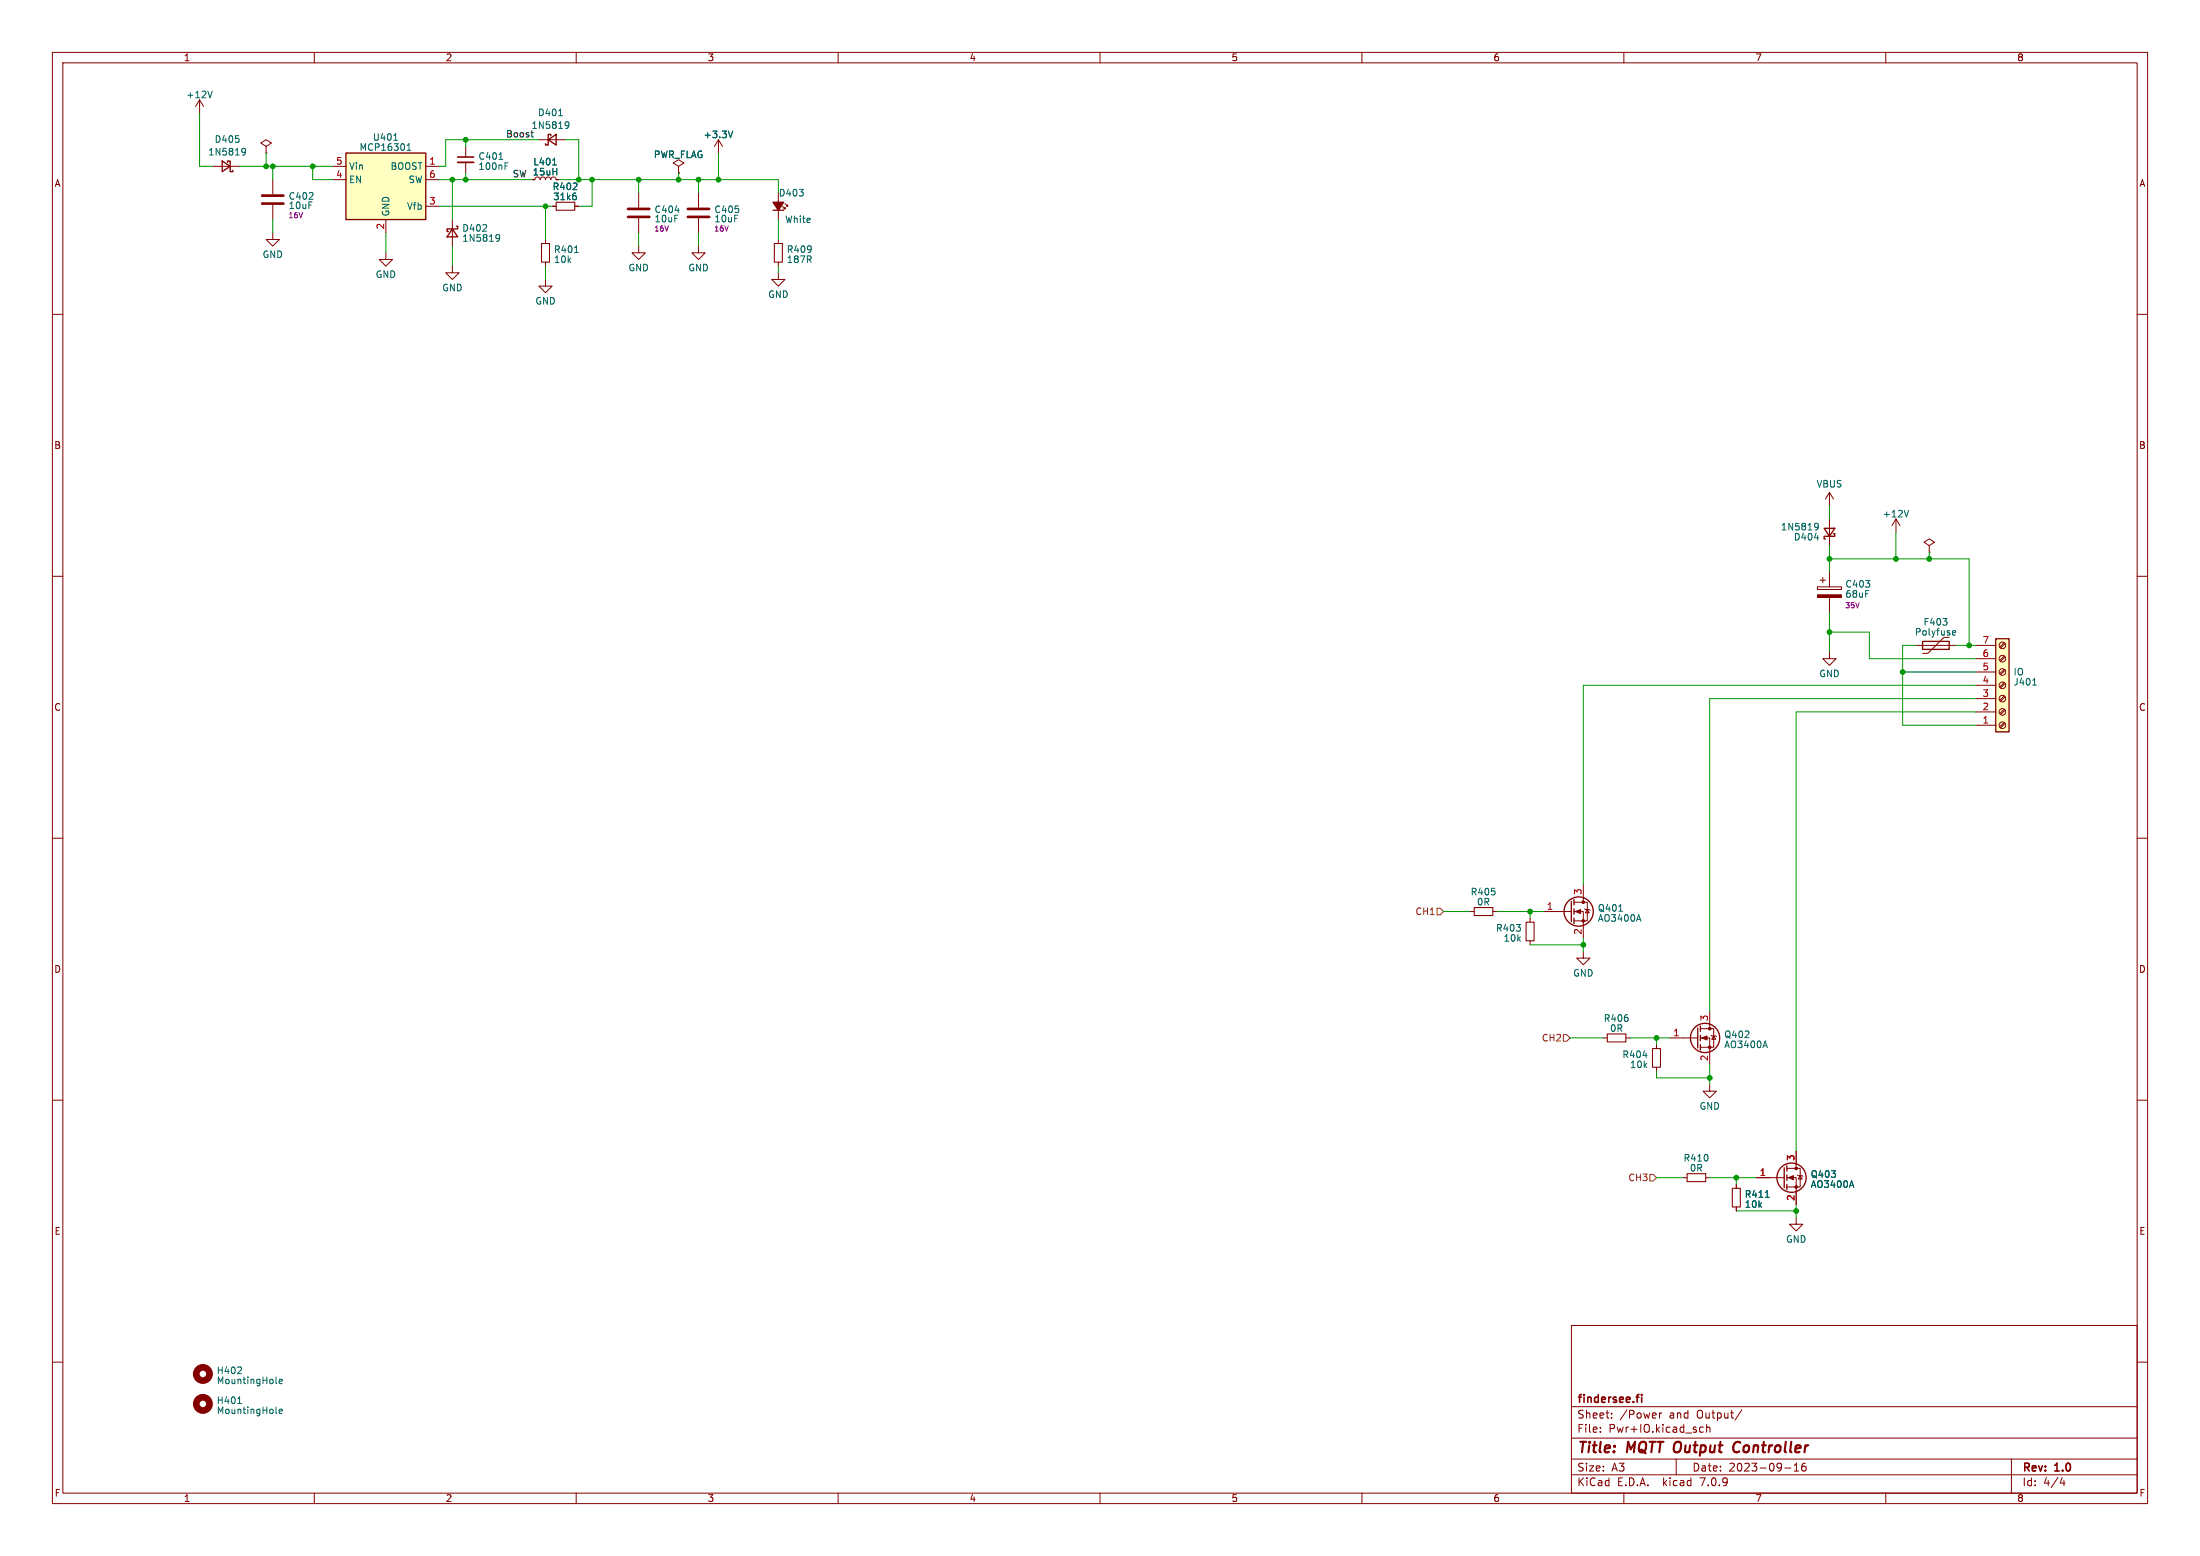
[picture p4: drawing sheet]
<svg xmlns="http://www.w3.org/2000/svg" width="420mm" height="297mm" viewBox="0 0 420 297" stroke-linecap="round" stroke-linejoin="round" font-family="sans-serif">
<g fill="none" stroke="#840000" stroke-width=".19">
<path d="M10 10h400v277h-400zM12 12h396v273h-396zM38.1 19.1l-.8 1.2M38.1 19.1v2.5M38.1 19.1l.8 1.2M60 10v2M110 10v2M160 10v2M210 10v2M260 10v2M310 10v2M360 10v2"/>
<path d="M40.6 31.8h5.1M50.8 27.9l1-.6-1-.6-1 .6 1 .6v1.3M50.8 29.2h.1M52.1 34.3v2.8M52.1 39.1v2.8M63.5 31.8h2.5M63.5 34.3h2.5M81.3 31.8h2.5M81.3 39.4h2.5M81.3 34.3h2.5M88.9 27.9v2.1M88.9 31v2"/>
<path d="M102.9 26.7h5M105.4 39.4h.8M106.2 34.3h.5M109.7 39.4h.8M121.9 36.8v2.8M129.5 31.8l1.1-.7-1.1-.6-1 .6 1 .7v1.2M129.5 33h.1M133.3 36.8v2.8M137.2 26.7l-.8 1.2M137.2 26.7v2.5M137.2 26.7l.7 1.2M148.6 36.8v5.1"/>
<path d="M149.4 39.4l.5 .5v-.3v.3h-.3M149.9 38.9l.5 .5v-.3v.3h-.3M10 60h2M52.1 44.5v1.2h1.2l-1.2 1.3-1.3-1.3h1.3M73.7 48.3v1.2h1.2l-1.2 1.3-1.3-1.3h1.3M73.7 41.9v2.6M86.4 50.8v1.3h1.2l-1.2 1.2-1.3-1.2h1.3M86.4 41.9v5.1M104.1 53.3v1.3h1.3l-1.3 1.3-1.2-1.3h1.2M104.1 45.7v.8M104.1 50v.8M121.9 47v1.3h1.3l-1.3 1.2-1.3-1.2h1.3"/>
<path d="M121.9 41.7v2.8M133.3 47v1.3h1.3l-1.3 1.2-1.2-1.2h1.2M133.3 41.7v2.8M148.6 52.1v1.2h1.3l-1.3 1.3-1.3-1.3h1.3M148.6 45.7v.8M148.6 50v.8M408 60h2M349.2 94v2.5M349.2 99.1v5M349.2 94l-.7 1.3M349.2 94l.8 1.3M361.9 99.1l-.7 1.2"/>
<path d="M361.9 99.1v2.5M361.9 99.1l.8 1.2M10 110h2M347 112h4.5v.5h-4.5zM347.5 110.7h1M348 110.2v1.1M349.2 109.2v2.8M349.2 114v2.8M368.3 104.1l1-.6-1-.6-1 .6 1 .6v1.3M368.3 105.4h.1M408 110h2M349.2 124.5v1.2h1.3l-1.3 1.3-1.2-1.3h1.2"/>
<path d="M365.8 123.2h7.6M372.1 121.7h-1l-3.1 3h-1M377.2 138.4h3.8M377.2 135.9h3.8M377.2 133.4h3.8M377.2 130.8h3.8M377.2 128.3h3.8M377.2 125.7h3.8M377.2 123.2h3.8M382.6 122.7l-.9 .8M382.6 125.2l-.9 .9M382.6 127.8l-.9 .8"/>
<path d="M382.6 130.3l-.9 .8M382.6 132.8l-.9 .9M382.6 135.4l-.9 .8M382.6 137.9l-.9 .9M382.8 122.9l-.9 .8M382.8 125.4l-.9 .8M382.8 127.9l-.9 .9M382.8 130.5l-.9 .8M382.8 133l-.9 .9M382.8 135.6l-.9 .8M382.8 138.1l-.9 .8M10 160h2"/>
<path d="M408 160h2M280.7 174h.7M285 174h.7M292.1 175.3v.7M292.1 179.6v.7M294.6 174h5.4M300.5 174h1.8v5.1M300.5 172.2h2.5v3.6h-2.5M302.3 168.9v3.3M302.5 173.5l1 .2M303 173.6l.4 .6h-.8zM302.3 181.6v1.3h1.2l-1.2 1.3-1.3-1.3h1.3"/>
<path d="M306.1 198.1h.7M310.4 198.1h.7M316.2 199.4v.8M318.8 198.1h5.3M324.6 198.1h1.8v5.1M324.6 196.3h2.6v3.6h-2.6M326.4 193v3.3M326.6 197.6l1.1 .3M327.2 197.7l.3 .7h-.7zM10 210h2M316.2 203.7v.8M326.4 207v1.3h1.3l-1.3 1.3-1.3-1.3h1.3"/>
<path d="M342.9 219.7v3.3M408 210h2M321.3 224.8h.8M325.6 224.8h.8M331.5 226.1v.7M331.5 230.4v.7M335.3 224.8h5.3M341.1 224.8h1.8v5.1M341.1 223h2.6v3.6h-2.6M342.9 232.4v1.3h1.3l-1.3 1.2-1.3-1.2h1.3M343.2 224.3l1 .2M343.7 224.4l.3 .6h-.7z"/>
<path d="M10 260h2M300 253h108v32h-108zM408 260h2M300 278.5h108M300 274.5h108M300 268.5h108M305.5 273.2v.2M305.5 272.5v.1M307.7 270.5v.2M307.7 269.8v.1M316.8 269.7v1M317.2 269.7l-.3 .1-.1 .2"/>
<path d="M320 278.5v3M324.5 273.2l.2 .2 .5-.1M325.2 272.5l-.5-.1-.2 .1M325.8 272.5l.2-.1 .4 .1v.9M325.8 271.9v1.5M332.5 269.1l-1.3 1.9M342.5 279.7l.4-.4v1.5M344.7 279.3a.59 .59 0 0 0-.8 .6v.6l.2 .2 .4 .1 .2-.2 .1-.5-.1-.2h-.5l-.3 .2M384 278.5v6.5M60 285v2M110 285v2M160 285v2"/>
<path d="M210 285v2M260 285v2M300 281.5h108M310 285v2M340.7 280.2h1.2M342.5 280.8h.9M360 285v2M393.7 282l-.4 1.1h.9M394 282.6v1"/>
<circle cx="382.3" cy="125.7" r=".63"/>
<circle cx="382.3" cy="128.3" r=".63"/>
<circle cx="382.3" cy="133.3" r=".63"/>
<circle cx="382.3" cy="135.9" r=".63"/>
<circle cx="382.3" cy="138.4" r=".63"/>
<circle cx="382.3" cy="123.2" r=".63"/>
<circle cx="382.3" cy="130.8" r=".63"/>
</g>
<path d="M331.9 275.2a1.07 1.07 0 0 0-1 .8 1.07 1.07 0 0 0 .5 1.2l.5-.1" fill="none" stroke="#840000" stroke-width=".4"/>
<path d="M87.4 30h3M312.3 266.7h.6M312.9 266.2l-.3 .1M313.4 266.2v.1M313.4 266.7v1" fill="none" stroke="#840000" stroke-width=".3"/>
<path d="M106.2 38.6h3.5v1.5h-3.5zM103.4 46.5h1.5v3.5h-1.5zM147.8 46.5h1.6v3.5h-1.6zM281.4 173.2h3.6v1.6h-3.6zM291.3 176h1.6v3.6h-1.6zM306.8 197.4h3.6v1.5h-3.6zM315.5 200.2h1.5v3.5h-1.5zM322.1 224h3.5v1.6h-3.5zM330.7 226.8h1.5v3.6h-1.5z" fill="none" stroke="#840000" stroke-width=".2"/>
<g fill="none" stroke="#006464" stroke-width=".19">
<path d="M40.5 17.4l-.4 1.3M46.3 28.4l.3-.1 .3 .3a.84 .84 0 0 1-.4 1h-.2M46.9 28.9l-.3 .2-.3-.1M75.2 26.8h.7M77.7 28.7h.7M77.7 27.8l.4-.4v1.3M95.3 30.4h.7M96.4 31.7h.4M96.4 31.1h.6M105.5 31.5h.7M106.6 22.1h.8M108 23.3l.4-.1 .2 .3a.84 .84 0 0 1-.4 1h-.2"/>
<path d="M108.6 23.8l-.2 .2h-.4M109.8 37.3l.2 .3v.3l-.2 .2M139.9 25l-.4 1.3M94.8 44.8h.3l.3 .2a.84 .84 0 0 1-.4 1.1h-.2M95.4 45.3l-.3 .3-.3-.1M109.7 48.2h.7M128.9 40.2h.8M346.5 99.9h.4l.2 .2v.8l-.2 .2-.4 .1M364.4 97.4l-.5 1.3M346.4 102.7h.8M347.1 100.4l-.2 .3-.4-.1M372.7 121l.2 .2h.4"/>
<path d="M372.7 120.6l.2-.2h.3l.1 .2v.1l-.6 .1M388 130.8h.8M309 173.9h.8M312.8 174.6l.5 1.2M337 198.7l.4 1.3M313.7 201.4h.7M337 228.5h.7M353.5 225.4l.4 1.2M45.3 262.2h.8M45.4 267.9h.7M46 261v.5M52.7 263.9l.2 .2"/>
<path d="M52.7 269.6l.2 .2M53.3 263.7l.6-.1-.1-.3h-.3l-.2 .1 .1 .7h.4M53.3 269.4l.6-.1-.1-.3h-.3l-.2 .2 .1 .6h.4"/>
</g>
<g fill="#ffffc2" stroke="#ffffc2" stroke-width=".19">
<path d="M66 29.2h15.3v12.7h-15.3z"/>
<path d="M381 121.9h2.5v17.8h-2.5z"/>
</g>
<g fill="none" stroke="#840000" stroke-width=".25">
<path d="M42.4 30.7l1.5 1.1-1.5 1zM43.4 31v-.3h.5v2.1h.5v-.3M66 29.2h15.3v12.7h-15.3zM104.6 26.7l1.6-1v2zM105.2 25.9v-.2h-.6v2h-.5v-.3M86.4 43.7l1 1.5h-2.1zM87.1 43.2h.3v.5h-2.1v.5h.3M147.6 40.1h2M348.2 100.8h2.1l-1.1 1.6zM350 101.9h.3v.5h-2.1v.5h.3M367 122.4h5.1v1.6h-5.1zM381 121.9h2.5v17.8h-2.5z"/>
<path d="M300 172.1v3.8M300.5 171.7v1M300.5 173.5v1M300.5 175.3v1M324.1 196.2v3.8M324.6 195.8v1.1M324.6 197.6v1M324.6 199.4v1M340.6 222.9v3.8M341.1 222.5v1M341.1 224.3v1M341.1 226.1v1"/>
<circle cx="301.4" cy="174" r="2.79"/>
<circle cx="325.5" cy="198.1" r="2.79"/>
<circle cx="342" cy="224.8" r="2.79"/>
</g>
<path d="M50 38.9h4.1M50 37.3h4.1M119.9 39.9h4.1M131.3 39.9h4.1M119.9 41.4h4.1M131.3 41.4h4.1" fill="none" stroke="#840000" stroke-width=".51"/>
<path d="M147.6 38.6h2l-1 1.5z" fill="#840000" stroke="#840000" stroke-width=".25"/>
<g fill="#840000" stroke="#840000" stroke-width=".19">
<path d="M341.4 224.8l1-.4v.8z"/>
<path d="M347 113.5h4.5v.5h-4.5z"/>
<path d="M324.9 198.1l1-.4v.8z"/>
<path d="M300.7 174l1.1-.4v.8z"/>
<circle cx="342.9" cy="226.6" r=".25"/>
<circle cx="342.9" cy="223" r=".25"/>
<circle cx="326.4" cy="199.9" r=".25"/>
<circle cx="326.4" cy="196.3" r=".25"/>
<circle cx="302.3" cy="175.8" r=".25"/>
<circle cx="302.3" cy="172.2" r=".25"/>
</g>
<path d="M87.4 31h3" fill="none" stroke="#840000" stroke-width=".33"/>
<g fill="none" stroke="#840000" stroke-width="1.3">
<circle cx="38.7" cy="262.3" r="1.27"/>
<circle cx="38.7" cy="268" r="1.27"/>
</g>
<path d="M274.3 173.4h.7l.6 .6-.6 .6h-.7zM298.4 197.5h.7l.6 .6-.6 .7h-.7zM315 224.2h.6l.6 .6-.6 .6h-.6z" fill="none" stroke="#725600" stroke-width=".19"/>
<path d="M101.6 26.1l.2 .1" fill="none" stroke="#0f0f0f" stroke-width=".19"/>
<g fill="none" stroke="#009600" stroke-width=".19">
<path d="M38.1 21.6v10.2h2.5M45.7 31.8h17.8M50.8 29.2v2.6M52.1 31.8v2.5M59.7 31.8v2.5h3.8M83.8 34.3h17.8M83.8 39.4h21.6M86.4 34.3v7.6M88.9 26.7v1.2M88.9 33v1.3M102.9 26.7h-17.8v5.1h-1.3M104.1 39.4v6.3"/>
<path d="M106.7 34.3h41.9v2.5M107.9 26.7h2.6v7.6M113 34.3v5.1h-2.5M121.9 34.3v2.5M129.5 33v1.3M133.3 34.3v2.5M137.2 29.2v5.1M52.1 41.9v2.6M73.7 44.5v3.8M86.4 47v3.8M104.1 50.8v2.5M121.9 44.5v2.5"/>
<path d="M133.3 44.5v2.5M148.6 41.9v3.8M148.6 50.8v1.3M349.2 96.5v2.6M349.2 104.1v5.1M349.2 116.8v7.7M349.2 106.7h26.7v16.5M361.9 101.6v5.1M368.3 105.4v1.3M349.2 120.7h7.7v5h20.3M363.2 128.3h14M365.8 123.2h-2.6v15.2h14"/>
<path d="M373.4 123.2h3.8M377.2 135.9h-34.3v83.8M377.2 133.4h-50.8v59.6M377.2 130.8h-74.9v38.1M275.6 174h5.1M285.7 174h8.9M292.1 174v1.3M302.3 179.1v2.5M292.1 180.3h10.2M299.7 198.1h6.4M311.1 198.1h7.7M316.2 198.1v1.3"/>
<path d="M316.2 204.5v1.2h10.2M326.4 203.2v3.8M316.2 224.8h5.1M326.4 224.8h8.9M331.5 231.1h11.4M331.5 224.8v1.3M342.9 229.9v2.5"/>
</g>
<g fill="#009600" stroke="#009600" stroke-width=".19">
<circle cx="113" cy="34.3" r=".46"/>
<circle cx="137.2" cy="34.3" r=".46"/>
<circle cx="129.5" cy="34.3" r=".46"/>
<circle cx="121.9" cy="34.3" r=".46"/>
<circle cx="110.5" cy="34.3" r=".46"/>
<circle cx="133.3" cy="34.3" r=".46"/>
<circle cx="326.4" cy="205.7" r=".46"/>
<circle cx="342.9" cy="231.1" r=".46"/>
<circle cx="331.5" cy="224.8" r=".46"/>
<circle cx="316.2" cy="198.1" r=".46"/>
<circle cx="52.1" cy="31.8" r=".46"/>
<circle cx="59.7" cy="31.8" r=".46"/>
<circle cx="104.1" cy="39.4" r=".46"/>
<circle cx="88.9" cy="26.7" r=".46"/>
<circle cx="50.8" cy="31.8" r=".46"/>
<circle cx="88.9" cy="34.3" r=".46"/>
<circle cx="86.4" cy="34.3" r=".46"/>
<circle cx="349.2" cy="120.7" r=".46"/>
<circle cx="375.9" cy="123.2" r=".46"/>
<circle cx="361.9" cy="106.7" r=".46"/>
<circle cx="363.2" cy="128.3" r=".46"/>
<circle cx="349.2" cy="106.7" r=".46"/>
<circle cx="368.3" cy="106.7" r=".46"/>
<circle cx="292.1" cy="174" r=".46"/>
<circle cx="302.3" cy="180.3" r=".46"/>
</g>
<g font-size="2.8" fill="#840000">
<text x="301" y="277.9">Title:</text>
<text x="310.6" y="277.9">MQTT Output</text>
<text x="332.5" y="277.9">Controller</text>
</g>
<g font-size="2.1" fill="#840000">
<text x="301" y="268.2">findersee.fi</text>
<text x="301" y="273.7">File:</text>
<text x="301" y="271">Sheet:</text>
<text x="307.1" y="273.7">Pwr+IO.kicad_sch</text>
<text x="309.2" y="271">/Power</text>
<text x="318.7" y="271">and</text>
<text x="324.1" y="271">Output/</text>
<text x="301" y="281.1">Size:</text>
<text x="307.6" y="281.1">A3</text>
<text x="323" y="281.1">Date:</text>
<text x="330" y="281.1">2023-09-16</text>
<text x="386" y="281.3">Rev:</text>
<text x="392.4" y="281.3">1.0</text>
<text x="301" y="283.9">KiCad</text>
<text x="308.7" y="283.9">E.D.A.</text>
<text x="317.6" y="283.9">kicad</text>
<text x="324.8" y="283.9">7.0.9</text>
<text x="386" y="283.9">Id:</text>
<text x="390.1" y="283.9">4/4</text>
</g>
<g font-size="1.8" fill="#840000">
<text x="35" y="11.9">1</text>
<text x="85" y="11.9">2</text>
<text x="135" y="11.9">3</text>
<text x="185" y="11.9">4</text>
<text x="235" y="11.9">5</text>
<text x="285" y="11.9">6</text>
<text x="335" y="11.9">7</text>
<text x="385" y="11.9">8</text>
<text x="10.3" y="35.9">A</text>
<text x="101.6" y="33.7">15uH</text>
<text x="408.3" y="35.9">A</text>
<text x="10.3" y="85.9">B</text>
<text x="408.2" y="85.9">B</text>
<text x="10.3" y="135.9">C</text>
<text x="408.2" y="135.9">C</text>
<text x="10.3" y="185.9">D</text>
<text x="408.2" y="185.9">D</text>
<text x="10.3" y="235.9">E</text>
<text x="408.3" y="235.9">E</text>
<text x="10.3" y="285.9">F</text>
<text x="35" y="286.9">1</text>
<text x="85" y="286.9">2</text>
<text x="135" y="286.9">3</text>
<text x="185" y="286.9">4</text>
<text x="235" y="286.9">5</text>
<text x="285" y="286.9">6</text>
<text x="335" y="286.9">7</text>
<text x="385" y="286.9">8</text>
<text x="408.3" y="285.9">F</text>
</g>
<g font-size="1.8" fill="#006464">
<text x="35.5" y="19">+12V</text>
<text x="102.6" y="22.4">D401</text>
<text x="39.6" y="29.9">1N5819</text>
<text x="40.9" y="27.5">D405</text>
<text x="68.5" y="29">MCP16301</text>
<text x="71.1" y="27.1">U401</text>
<text x="134.2" y="26.6">+3.3V</text>
<text x="66.5" y="35.2">EN</text>
<text x="66.5" y="32.6">Vin</text>
<text x="74.5" y="32.6">BOOST</text>
<text x="77.9" y="35.2">SW</text>
<text x="91.2" y="30.7">C401</text>
<text x="91.2" y="32.6">100nF</text>
<text x="101.7" y="31.8">L401</text>
<text x="124.7" y="30.4">PWR_FLAG</text>
<text x="55" y="38.3">C402</text>
<text x="55" y="40.1">10uF</text>
<text x="74.5" y="41.4" transform="rotate(-90 74.5 41.4)">GND</text>
<text x="77.6" y="40.2">Vfb</text>
<text x="105.4" y="36.5">R402</text>
<text x="105.5" y="38.4">31k6</text>
<text x="124.9" y="40.9">C404</text>
<text x="136.3" y="40.9">C405</text>
<text x="148.6" y="37.7">D403</text>
<text x="88.1" y="44.4">D402</text>
<text x="88.1" y="46.3">1N5819</text>
<text x="124.9" y="42.6">10uF</text>
<text x="136.3" y="42.6">10uF</text>
<text x="149.8" y="42.8">White</text>
<text x="50" y="49.4">GND</text>
<text x="71.6" y="53.3">GND</text>
<text x="105.6" y="48.5">R401</text>
<text x="105.6" y="50.4">10k</text>
<text x="119.9" y="52">GND</text>
<text x="131.3" y="52">GND</text>
<text x="150.1" y="48.5">R409</text>
<text x="150.1" y="50.4">187R</text>
<text x="84.3" y="55.8">GND</text>
<text x="102.1" y="58.3">GND</text>
<text x="146.6" y="57.1">GND</text>
<text x="346.7" y="93.3">VBUS</text>
<text x="339.9" y="101.4">1N5819</text>
<text x="359.3" y="99">+12V</text>
<text x="342.4" y="103.4">D404</text>
<text x="352.2" y="112.4">C403</text>
<text x="352.2" y="114.3">68uF</text>
<text x="367.1" y="119.6">F403</text>
<text x="365.4" y="121.5">Polyfuse</text>
<text x="347.2" y="129.5">GND</text>
<text x="384.3" y="131">J401</text>
<text x="384.3" y="129.1">IO</text>
<text x="280.7" y="171.1">R405</text>
<text x="281.9" y="173">0R</text>
<text x="285.5" y="178">R403</text>
<text x="286.9" y="179.9">10k</text>
<text x="304.9" y="174.2">Q401</text>
<text x="304.9" y="176.1">AO3400A</text>
<text x="300.2" y="186.6">GND</text>
<text x="306.1" y="195.2">R406</text>
<text x="307.3" y="197.2">0R</text>
<text x="309.6" y="202.1">R404</text>
<text x="329.1" y="198.3">Q402</text>
<text x="329.1" y="200.3">AO3400A</text>
<text x="311.1" y="204.1">10k</text>
<text x="324.4" y="212">GND</text>
<text x="321.3" y="221.9">R410</text>
<text x="322.5" y="223.8">0R</text>
<text x="345.6" y="225">Q403</text>
<text x="345.6" y="226.9">AO3400A</text>
<text x="333" y="228.8">R411</text>
<text x="333" y="230.7">10k</text>
<text x="340.9" y="237.4">GND</text>
<text x="41.3" y="262.5">H402</text>
<text x="41.3" y="264.4">MountingHole</text>
<text x="41.3" y="268.2">H401</text>
<text x="41.3" y="270.1">MountingHole</text>
</g>
<g font-size="1.8" fill="#0f0f0f">
<text x="96.5" y="26.3">Boost</text>
<text x="101.4" y="24.8">1N5819</text>
<text x="97.8" y="33.9">SW 15uH</text>
</g>
<g font-size="1.8" fill="#a90000">
<text x="64.1" y="34">4</text>
<text x="64.1" y="31.5">5</text>
<text x="81.8" y="31.5">1</text>
<text x="81.8" y="34">6</text>
<text x="81.8" y="39.1">3</text>
<text x="73.4" y="43.9" transform="rotate(-90 73.4 43.9)">2</text>
<text x="378.4" y="125.5">6</text>
<text x="378.4" y="122.9">7</text>
<text x="378.4" y="130.6">4</text>
<text x="378.4" y="128">5</text>
<text x="378.4" y="135.6">2</text>
<text x="378.4" y="133.1">3</text>
<text x="378.4" y="138.2">1</text>
<text x="295.2" y="173.7">1</text>
<text x="302" y="170.9" transform="rotate(-90 302 170.9)">3</text>
<text x="302" y="178.5" transform="rotate(-90 302 178.5)">2</text>
<text x="319.3" y="197.9">1</text>
<text x="326.1" y="195" transform="rotate(-90 326.1 195)">3</text>
<text x="326.1" y="202.6" transform="rotate(-90 326.1 202.6)">2</text>
<text x="342.6" y="221.7" transform="rotate(-90 342.6 221.7)">3</text>
<text x="335.8" y="224.5">1</text>
<text x="342.6" y="229.3" transform="rotate(-90 342.6 229.3)">2</text>
</g>
<g font-size="1.8" fill="#725600">
<text x="270.1" y="174.9">CH1</text>
<text x="294.2" y="199">CH2</text>
<text x="310.8" y="225.7">CH3</text>
</g>
<g font-size="1.4" fill="#840084">
<text x="54.9" y="41.8">16V</text>
<text x="124.8" y="44.4">16V</text>
<text x="136.2" y="44.4">16V</text>
<text x="352.1" y="116.3">35V</text>
</g>
</svg>
